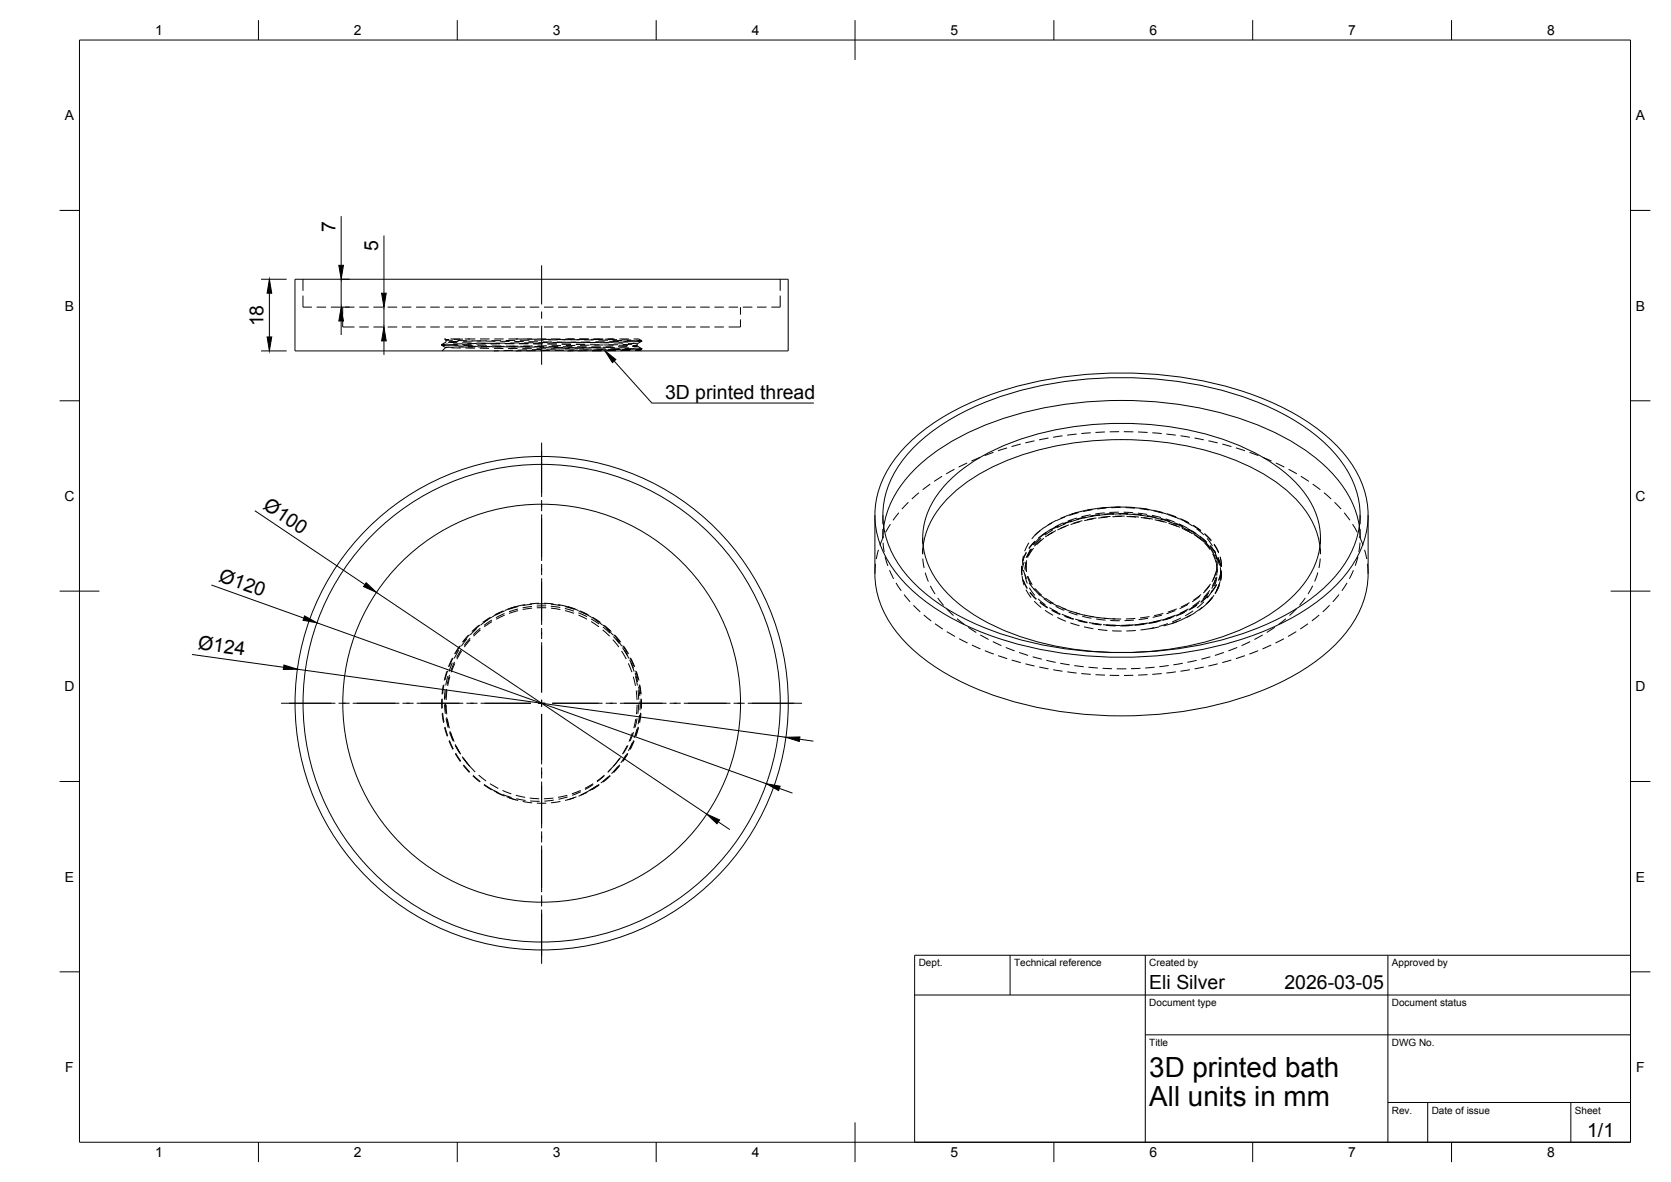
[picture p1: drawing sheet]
<svg xmlns="http://www.w3.org/2000/svg" width="420mm" height="297mm" viewBox="0 0 420 297" stroke-linecap="round" stroke-linejoin="round" font-family="sans-serif">
<!-- layer: Hidden -->
<g fill="none" stroke="#000" stroke-width=".25">
<path d="M76.2 74.3v2.9h2.2M76.2 70.2v2.9M79.6 77.2h2.4M83.2 77.2h2.4M86.2 77.2v1.9M86.8 77.2h2.3M90.3 77.2h2.4M93.9 77.2h2.4M97.5 77.2h2.4M101 77.2h2.4M104.6 77.2h2.4M108.2 77.2h2.4"/>
<path d="M111.8 77.2h2.4M115.3 77.2h2.4M118.9 77.2h2.4M122.5 77.2h2.4M126 77.2h2.4M129.6 77.2h2.4M133.2 77.2h2.4M136.8 77.2h2.3M140.3 77.2h2.4M143.9 77.2h2.4M147.5 77.2h2.4M151.1 77.2h2.3"/>
<path d="M154.6 77.2h2.4M158.2 77.2h2.4M161.8 77.2h2.4M165.4 77.2h2.3M168.9 77.2h2.4M172.5 77.2h2.4M176.1 77.2h2.4M179.6 77.2h2.4M183.2 77.2h2.4M186.2 77.2v1.9M186.8 77.2h2.4M190.4 77.2h2.3"/>
<path d="M196.2 74.3v2.9h-2.3M196.2 70.2v2.9M86.2 80.3v1.9h2.9M90.3 82.2h2.4M93.9 82.2h2.4M97.5 82.2h2.4M101 82.2h2.4M104.6 82.2h2.4M108.2 82.2h2.4M111.5 86.7l-.5 .1 2 .1M111.8 82.2h2.4M112.1 85.2h-.3l.4 .2v.5l-1.2 .7v.2l1 .5-.8 .9"/>
<path d="M112.6 86l2.4 .1M112.7 86.5l-1.7 .1 .7 .1M112.9 85.3l-.7 .1 1.6 .1M112.9 86.7l2.4 .1M113.3 85.2h2.4M113.5 87.4h2.4M114.1 87.3h-2.1l.3 .1M114.2 86.9l2.4 .1M115 86.6l-2.4 .1M115 85.6h2.4M115.3 85.8l-2.4 .1M115.3 82.2h2.4"/>
<path d="M116.2 86.1l2.4 .1M116.3 86.4l-2.4 .1M116.4 85.2l-2.4 .1M116.5 86.8l2.4 .1M116.9 85.2h1.3M117.1 87.5h2.3M117.6 87.2h-2.3M117.6 87.2h1.4M117.8 87h2.3M118.2 85.2h-.6M118.2 85.2h1.3M118.6 86.5l-2.4 .1"/>
<path d="M118.6 85.6l2.4 .1M118.8 85.7l-2.4 .1M118.9 82.2h2.4M119.6 87.2h-2M119.8 86.2l2.4 .1M119.9 86.3l-2.4 .1M120.1 86.9h2.3M120.1 87.2h2.4M120.6 87.5h2.4M120.7 85.2h2.4M121.3 87.1h2.4M122.2 86.5h-2.4"/>
<path d="M122.2 85.7l2.4 .1M122.4 85.6l-2.4 .1M122.5 82.2h2.4M123.2 87.1h-2.4M123.3 86.3h2.4M123.4 86.3h-2.3M123.6 86.9l2.4 .1M123.7 87.2h2.4M124.2 87.6h2.4M124.3 85.2h2.3M124.9 87.1l2.4 .1M125.4 88.1l-1.2 .1"/>
<path d="M125.8 86.4h-2.4M125.8 85.8h2.3M126 85.6h-2.4M126 82.2h2.4M126.8 87l-2.4 .1M126.9 86.3h2.4l-2.4 .1M127 86.2l-2.4 .1M127.2 87h2.4M127.3 87.2h2.4M127.8 87.6h2.4M127.8 85.2h2.4M128.5 87.2h4.7"/>
<path d="M129 88l-2.4 .1M129.3 85.8l2.4 .1M129.5 85.5l-2.4 .1M129.6 82.2h2.4M129.7 85.2h4.1M130.4 87h-2.4M130.6 86.2h-2.4M130.8 87l2.4 .1M131.1 88.2h-1.4M131.3 87.6h2.4M132 87.2l2.4 .1M132.5 87.9l-2.3 .1"/>
<path d="M132.6 85.2h2.4M132.9 86.3h-2.4l2.4 .1M132.9 85.9h2.4M133.1 85.5h-2.4M133.2 82.2h2.4M133.9 86.9l-2.3 .1M134 86.4l2.4 .1M134.2 86.1l-2.4 .1M134.3 87.1h2.4M134.4 87.2h2.4M134.7 88.1h-2.4M134.9 87.6l2.4 .1"/>
<path d="M135 85.2h2.4M135.6 87.3h2.4M136.1 87.8l-2.3 .1M136.2 85.3h2.4M136.5 86.3h-2.4M136.5 85.9h2.4M136.7 85.5h-2.4M136.8 82.2h2.3M137.5 86.9h-2.4M137.6 86.5h2.4M137.7 86.1h-2.3M137.9 87.1l2.4 .1"/>
<path d="M138 87.2h2.4M138.3 88.1h-2.4M138.5 87.7h2.4M138.6 85.2h2.3M139.2 87.3h2.4M139.7 87.7l-2.4 .1M139.7 85.3l2.4 .1M140 86.2h-2.4M140 86h2.4M140.3 85.4h-2.4M140.3 82.2h2.4M141.1 86.9h-2.4"/>
<path d="M141.2 86.5l2.4 .1M141.3 86l-2.4 .1M141.5 87.2h2.4M141.6 87.2h2.4M141.8 88l-2.3 .1M142 87.7h2.4M142.1 85.2h2.4M142.7 85.2h1.7M142.8 87.4h2.3M143.3 87.6l-2.4 .1M143.3 85.4h2.4M143.6 86.2h-2.4"/>
<path d="M143.6 86h2.4M143.8 85.4h-2.4M143.9 82.2h2.4M144.1 88.2h-1.4M144.7 86.8h-2.4M144.8 86.6h2.4M144.9 86h-2.4M145.1 87.2l2.3 .1M145.1 87.2h2.4M145.4 88h-2.4M145.6 85.2l2.4 .1M145.6 87.7h2.4"/>
<path d="M145.7 85.2h2.4M146.3 87.4h2.4M146.8 87.5l-2.3 .1M146.9 85.4h2.4M147.2 86.1l-2.4 .1M147.2 86.1h2.4M147.4 85.3h-2.4M147.5 82.2h2.4M147.7 88.1h-2.4M148.2 86.7l-2.4 .1M148.3 86.6l2.4 .1M148.4 85.9l-2.3 .1"/>
<path d="M148.6 87.3h2.4M148.7 87.2h2.4M149 87.9l-2.4 .1M149.2 85.3h2.4M149.2 87.8h2.4M149.3 85.2h2.4M149.9 87.4l2.4 .1M150.4 87.3l-2.4 .1M150.5 85.5h2.3M150.7 86.1h-2.3M150.7 86.1l2.4 .1M151 85.2l-2.4 .1"/>
<path d="M151.1 82.2h2.3M151.3 88.1h-2.4M151.3 88.1l-2.4 .1M151.8 86.7h-2.4M151.9 86.7h2.4M152 85.9h-2.4M152.2 87.3l2.4 .1M152.3 87.2h1.3M152.5 87.9h-2.3M152.8 85.3l2.3 .1M152.8 87.8h2.4M152.8 85.2h1.4"/>
<path d="M153.5 87.5l2.4 .1M153.6 87.2l-2 .1M153.6 87.2h.6M154 85.5l2.4 .1M154.2 85.2h-2M154.2 85.2h.3M154.3 86h-2.4M154.3 86.2h2.4M154.6 82.2h2.4M154.9 88h-2.4M154.9 88.1h-2.4M155.4 86.6l-2.4 .1"/>
<path d="M155.5 86.7l2.4 .1M155.6 85.8l-2.4 .1M155.7 85.2h2.4M155.8 87.4h2.4M156.1 87.8h-2.3M156.3 85.4l2.4 .1M156.3 87.8l2.4 .1M157.1 87.6h2.3M157.6 85.6l2.4 .1M157.8 87.1l-2.4 .1M157.9 86.3l2.2 .1M157.9 85.9l-2.4 .1"/>
<path d="M158.2 82.2h2.4M158.4 88.1h-2.3M158.4 87.9l-2.4 .1M158.9 86.5l-2.4 .1M159 86.9l1.2 .1-1.2 .1M159.2 85.7l-2.4 .1M159.3 85.2h1.3l.7 .4M159.4 87.5l1.9 .1-.4 .1M159.7 87.7l-2.4 .1M159.9 85.5l1.4 .1-.9 .1M159.9 87.9l1.1 .1h-1.4M160.6 87.7l.7 .1-1.7 .1"/>
<path d="M161 88l.2 .2M161.2 85.7l.1 .1-2.2 .1M161.3 85.6v.2l-1.1 .6v.6l1.1 .6v.2M161.3 87.8l-.3 .2M161.8 82.2h2.4M165.4 82.2h2.3M168.9 82.2h2.4M172.5 82.2h2.4M176.1 82.2h2.4M179.6 82.2h2.4M186.2 80.3v1.9h-3M236.9 119.7l-2 1.3"/>
<path d="M240 117.9l-2.1 1.2M243.2 116.3l-2.2 1.1M246.5 114.9l-2.2 1M249.8 113.7l-2.2 .8M253.2 112.6l-2.3 .7M256.6 111.6l-2.3 .6M260.1 110.8l-2.3 .5M263.6 110.1l-2.3 .4M267.1 109.5l-2.3 .4M270.7 109.1l-2.4 .3M274.3 108.8l-2.4 .2M277.8 108.5l-2.4 .2"/>
<path d="M281.4 108.5h-2.4M282.6 108.5h2.4M286.2 108.5l2.3 .2M289.7 108.8l2.4 .2M293.3 109.1l2.3 .3M296.8 109.5l2.4 .4M300.4 110.1l2.3 .4M303.8 110.8l2.4 .5M307.3 111.6l2.3 .6M310.8 112.6l2.2 .7M314.2 113.7l2.2 .8M317.5 114.9l2.2 1"/>
<path d="M320.8 116.3l2.1 1.1M324 117.9l2.1 1.2M327.1 119.7l2 1.3M220.9 138.2l-.6 2.3M222 129.5v2.2M222 136.4l.3 2.4M222.1 134.9l-.8 2.2M222.2 132.3l-.2 2.9v-2.3M222.5 139.9l.7 2.3M223.9 131.7l-1.2 2.1M226 128.8l-1.4 2M228.4 126.2l-1.6 1.7"/>
<path d="M231.1 123.8l-1.8 1.6M232 135.2v1.4M232 137.8v1.5M232.1 137.2l-.1 2M233.9 121.7l-1.9 1.4M257.3 139.7l-.1 2.3M258 138.8l-.9 2.2M258.1 138.9l-.9 2.2M258.7 136.4l-1 2.1M259.1 138l-.9 2.2M259.3 138.2l-1.3 2M259.4 137.9l-1 2.2"/>
<path d="M259.9 137.7l-1.3 2M260.2 134.5l-.8 .9M260.2 136l-1.5 1.8M260.3 136.1l-1.6 1.8M261.4 135.2l-1.6 1.8M261.5 133.4l-1.3 1.1M261.8 135.3l-1.7 1.7M261.8 135.7l-1.7 1.6M262.5 135.3l-1.8 1.5M262.5 132.6l-2.3 1.9M263 133.8l-1.9 1.4M263.1 133.9l-1.9 1.4"/>
<path d="M264.2 133l-1.9 1.4M264.5 131.4l-2 1.3M264.6 133.8l-.4 .3M264.7 133.2l-2 1.3M264.8 133.7l-2 1.3M265.5 133.4l-2.1 1.2M265.6 130.8l-2.1 1.1M266.2 132.1l-2.1 1.1M266.2 132.2l-2.1 1.1M267.4 131.4l-2.1 1M267.8 129.9l-2.2 1M267.9 131.6l-2.2 1"/>
<path d="M268.1 132.2l-2.2 1M268.8 131.9l-2.2 .9M269.4 129.2l-2.7 1.1M269.5 130.8l-2.2 .8M269.6 130.9l-2.3 .8M270.8 130.2l-2.3 .7M271.1 128.7l-1.7 .5M271.2 128.8l-2.3 .7M271.3 130.5l-2.3 .7M271.5 131.1l-2.3 .7M272.2 130.9l-2.3 .6M273 129.9l-2.3 .6"/>
<path d="M273 130l-2.3 .6M274.2 129.4l-2.3 .5M274.6 128l-5.2 1.2M274.7 128.1l-2.4 .5M274.8 129.7l-2.4 .5M275 130.4l-2.4 .4M275.7 130.2l-2.4 .4M276.5 129.3l-2.4 .4M276.6 129.5l-2.4 .3M277.8 128.9l-2.4 .3M278.1 127.5l-4.7 .7M278.2 127.7l-2.4 .2"/>
<path d="M278.3 129.3l-2.4 .2M278.5 129.9l-2.4 .3M279.2 129.8l-2.4 .2M279.3 127.5l-2.3 .2M280.1 129.1l-2.4 .1M280.1 129.2l-2.4 .1M280.4 129.7h2.4M280.5 127.4l2.4 .1M281.2 129l2.4 .1M281.3 129.2h2.4M281.3 128.7l-2.3 .1M281.7 127.4l-2.4 .1"/>
<path d="M281.8 127.5l-2.4 .1M281.9 129.1l-2.4 .1M282.1 129.8l-2.4 .1M282.5 128.7l2.4 .1M282.9 127.4l2.4 .2M283 127.6l2.3 .1M283.1 129.2l2.4 .1M283.3 129.8l2.3 .1M284 129.7l2.4 .2M284.1 127.5l2.4 .2M284.8 129.2l2.4 .2M284.9 129.3l2.4 .2"/>
<path d="M286.1 129l2.3 .3M286.4 127.7l2.4 .3M286.5 127.8l2.4 .4M286.6 129.5l2.4 .3M286.8 130.1l2.4 .3M287.5 130.1l2.4 .4M287.6 127.9l2.4 .4M288.4 129.6l2.3 .4M288.4 129.7l2.4 .5M289.6 129.5l2.3 .6M290 128.2l2.3 .6M290 128.4l2.4 .5"/>
<path d="M290.2 130.1l2.3 .5M290.3 130.6l2.4 .6M291 130.7l2.3 .6M291.1 128.6l2.3 .6M291.8 130.3l2.3 .7M291.9 130.5l2.3 .6M293.1 130.4l2.2 .8M293.4 129.1l2.3 .8M293.5 129.3l2.3 .8M293.6 131l2.2 .8M293.8 131.5l2.3 .8M294.5 131.7l2.2 .8"/>
<path d="M294.6 129.6l2.2 .9M295.3 131.4l2.2 .9M295.3 131.5l2.2 .9M296.4 131.6l2.2 1.1M296.8 130.3l2.1 1.1M296.9 130.5l2.1 1M296.9 132.3l2.1 1.1M297.2 132.7l2.1 1.1M297.8 133l2.1 1.1M297.8 131l2.1 1.2M298.5 132.8l2.1 1.2M298.6 133l2.1 1.2"/>
<path d="M299.6 133.3l1.9 1.4M299.6 133.9l.1 .2M300 132l1.9 1.3M300 134.1l1.9 1.4M300 132.1l2 1.4M300.3 134.4l2 1.4M300.9 132.9l1.8 1.5M300.9 134.8l1.9 1.4M301.6 134.7l1.8 1.5M301.6 134.8l1.8 1.6M302.4 135.5l1.6 1.8M302.8 136.3l1.5 1.9"/>
<path d="M302.9 134.1l1.6 1.6M302.9 134.2l1.7 1.8M303.2 136.6l1.6 1.7M303.5 135.3l1.4 2M303.7 137l1.5 1.9M304.2 137l1.4 1.9M304.3 137.2l1.4 2M304.6 138.3l1 2.1M304.9 139.2l.9 2.2M305.2 136.7l1.2 2.1M305.3 136.9l1.1 2.1M305.4 138.3l.5 2.3"/>
<path d="M305.5 139.3l1 2.1M305.8 139.9l.9 2.2M306.8 139.9l.3 2.3M330.1 121.7l1.9 1.4M331.9 137.2l.1 2M332 135.2v1.4M332 137.8v1.5M332.9 123.8l1.8 1.6M335.6 126.2l1.6 1.7M338 128.8l1.4 1.9M340.1 131.7l1.2 2.1M341.4 139.9l-.7 2.3"/>
<path d="M341.8 132.3l.2 2.9v-2.3M341.8 134.8l.9 2.2M342 136.4l-.3 2.4M342 129.5v2.2M343.1 138.2l.6 2.3M117.8 159.6l-1.5 1.8M118.1 159.5l-1.6 1.8M119.9 157.9l-1.7 1.7M120.4 157.1l-1.8 1.6M120.7 157.1l-1.8 1.6M120.8 157.9l-1.8 1.6M120.8 158.3l-1.7 1.6"/>
<path d="M122.7 155.7l-1.9 1.4M123.4 155.1l-2 1.3M123.7 155.1l-2 1.3M123.7 155.8l-2 1.3M123.7 156.2l-1.9 1.3M125.8 153.9l-2.1 1.2M126.6 153.5l-2.2 1M126.9 154.2l-2.2 1M126.9 153.5l-2.2 1M126.9 154.6l-2.1 1M129.7 152.4l-2.8 1M129.7 152.4l-2 .7"/>
<path d="M130.2 153l-2.2 .7M130.3 152.4l-2.3 .7M130.3 153.4l-2.3 .7M132 151.9l-2.3 .5M133.8 152.4l-2.4 .4M133.8 151.8l-2.4 .4M133.8 152.8l-2.4 .4M135 151.8h2.4M135 152.7h2.4M135.6 151.6l-2.4 .2M136.8 151.6l2.3 .2M137.3 152.3h-2.4"/>
<path d="M138.5 152.3l2.4 .4M138.5 151.8l2.4 .4M138.6 152.8l2.3 .4M140.3 151.9l2.4 .5M142 152.9l2.3 .7M142.1 152.4l2.3 .7M142.1 153.4l2.2 .7M142.7 152.4l2 .7M142.7 152.4l2.7 1M145.4 154l2.2 1M145.5 153.5l2.1 1M145.5 154.6l2.1 1"/>
<path d="M145.8 153.5l2.2 1M146.5 153.9l2.1 1.2M148.6 155.5l2 1.3M148.6 156.2l2 1.3M148.7 155.1l2 1.3M149 155.1l2 1.3M149.6 155.7l1.9 1.4M151.5 158.3l1.8 1.6M151.6 157.6l1.8 1.5M151.6 157.1l1.8 1.5M151.9 157.1l1.8 1.6M152.4 157.9l1.7 1.7"/>
<path d="M154.2 160l1.6 1.8M154.3 159.5l1.5 1.8M154.6 159.6l1.5 1.8M220.1 141.7l-.1 2.5M223.7 143.3l1 2.2M225.3 146.5l1.3 2M227.3 149.4l1.6 1.8M229.7 152.1l1.7 1.7M232 140.4l.4 2.3M232.3 154.5l1.8 1.5M232.6 143.9l.8 2.2M233.9 147.2l1.2 2.1"/>
<path d="M235.1 156.7l2 1.4M235.8 150.3l1.5 1.8M238.1 158.7l2 1.2M238.1 153l1.7 1.7M240.6 155.5l1.9 1.5M243.5 157.6l2 1.3M246.5 159.6l2.1 1.1M256.9 143.1v.1M256.9 142.2l.1 2.4M256.9 142.2l.1 2.3M257 144.8l.5 2.3M257.3 145.8l1 2.1"/>
<path d="M257.3 145.7l1 2.1M257.3 143.2l.8 2.2M257.5 141.3l-.5 2.3M257.7 144.3l.6 2.3M258 148.2l1.3 2M258 142.1v.5M258 141.3l.1 2.4M258.1 141.2l-.1 2.4M258.1 140.8l-.4 2.4M258.3 144.8l.9 2.1M258.5 144.8l1 2.1M258.7 146.5l1.5 1.8"/>
<path d="M258.8 147.7l1.4 1.9M258.9 148.9l1.6 1.7M259 148.8l1.6 1.7M259.9 147.9l1.6 1.8M260 151.1l1.8 1.6M260.3 147.9l1.6 1.7M261 150.5l1.9 1.5M261.1 149.1l1.9 1.5M261.5 151.4l1.9 1.4M261.5 151.3l2 1.4M262.4 150.4l2 1.4M262.8 153.4l2 1.2"/>
<path d="M262.9 150.3l2 1.3M263.8 152.7l2.1 1.2M264 151.2l2.1 1.2M264.4 153.4l2.2 1M264.5 153.3l2.1 1M265.4 152.4l2.2 1M265.8 155.2l2.2 .9M265.9 152.2l2.2 .9M267 154.4l2.2 .8M267.2 152.9l2.2 .8M267.7 154.9l2.2 .7M267.7 154.8l2.3 .7"/>
<path d="M268.7 153.8l2.3 .8M269.1 156.5l2.3 .7M269.2 153.6l2.3 .7M270.4 155.6l2.2 .6M270.5 154l2.3 .6M271.1 156l2.3 .5M271.1 155.9l2.4 .5M272.1 154.9l2.3 .5M272.6 157.5l2.3 .5M272.6 154.6l2.4 .4M273.8 156.4l2.4 .4M274 154.9l2.4 .3"/>
<path d="M274.6 156.7l2.3 .3M274.6 156.6l2.4 .3M275.6 155.6l2.4 .2M276.1 158.2l2.3 .2M276.2 155.2l2.3 .2M277.3 157l2.3 .1M277.6 155.4l2.9 .1M278.1 157.2l2.4 .1M278.2 157l2.4 .1M279.2 155.9l2.4 .1M279.6 157.1l1.6 .1M279.6 158.5l2.4 .1"/>
<path d="M279.6 157.1l2.1 .1M279.7 155.5h.8M280.5 155.5l1.4 .1M284.1 157.2l-2.4 .1M284.1 157.1l-2.4 .1M284.8 157.1l-2.4 .1M285.1 155.8l-2.4 .2M285.2 157l-2.3 .2M285.5 155.4l-2.4 .1M285.6 158.4l-2.4 .2M287.6 156.9l-2.4 .2M287.7 156.7l-2.4 .3"/>
<path d="M288.4 156.7l-2.4 .3M288.6 155.4l-2.3 .3M288.8 156.5l-2.4 .4M289 158l-2.2 .3M289 154.9l-2.3 .4M290.2 157.7l-1.2 .3M291.1 156.2l-2.3 .5M291.2 156l-2.3 .5M291.4 157.6l-2.4 .4M291.9 156l-2.4 .5M292.1 154.6l-2.3 .5M292.2 155.8l-2.3 .5"/>
<path d="M292.5 154.2l-2.3 .5M293.6 156.7l-2.2 .7M294.6 155.2l-2.3 .7M294.6 156.7l-2.1 .6M294.6 155.1l-2.3 .7M295.3 154.9l-2.3 .8M295.5 153.4l-2.2 .8M295.6 154.6l-2.2 .8M295.9 153l-2.3 .8M296.2 156.1l-1.6 .6M296.9 155.3l-2.1 1M297.3 155.6l-2.7 1.1"/>
<path d="M297.9 153.9l-2.2 .9M297.9 153.7l-2.2 1M298.5 153.4l-2.1 1.1M298.7 151.9l-2.1 1.1M298.8 153l-2.1 1.1M299.1 151.4l-2.1 1.1M299.4 154.6l-2.1 1M300 153.5l-2 1.3M300.5 154l-2.1 1.1M300.9 152.1l-2 1.2M301 151.9l-2 1.3M301.5 151.5l-2 1.3"/>
<path d="M301.7 149.8l-2 1.4M301.8 150.9l-2 1.5M302 149.4l-1.9 1.4M302.3 152.6l-1.9 1.4M302.7 151.2l-1.7 1.6M303.7 149.8l-1.8 1.6M303.8 151.4l-2.3 1.9M303.8 149.7l-1.8 1.5M304 148.9l-1.6 1.8M304.1 147.2l-1.5 1.8M304.2 148.3l-1.6 1.8M304.4 146.7l-1.5 1.9"/>
<path d="M304.8 150.2l-1 1.2M304.8 150l-1.6 1.8M304.9 148.3l-1.4 2M305.2 149.6l-1.4 1.8M305.6 145.8l-.9 2.1M305.7 144l-.9 2.2M305.7 145.1l-.9 2.2M305.8 143.5l-.8 2.2M305.9 147l-1.4 2M305.9 141.6v2.4M305.9 146.8l-1.3 2M306 145l-.6 2.3"/>
<path d="M306 142.6v.4M306 148.2l-.2 .3M306 142.3v-1.4l-.1 2M306 143l-.1 1.6M306 143v.8M306 141.7v.1M306 142.9v.5M306.2 140l.8 2.2M306.2 140.2l.8 2.3M306.6 146.8l-.6 1.4M306.6 147.2l-1.1 2.1M306.6 146.9l-1.1 2.2"/>
<path d="M306.8 146.1l-.8 2.1M306.8 140.1l.3 2.4v-.2M306.8 142.5l.2 2.4M306.9 143.3l-.1 2.4M307 143.6l-.6 2.4M307 143.4l-.6 2.3M307.1 143.6l-.2 2.4M307.1 143.4l-.2 2.4M307.1 143.9v.1M317.5 159.6l-2.1 1.1M320.5 157.6l-2 1.3M323.3 155.5l-1.8 1.4"/>
<path d="M325.9 158.7l-2 1.2M325.9 153l-1.7 1.7M328.2 150.3l-1.5 1.8M328.9 156.7l-2 1.4M330.1 147.2l-1.2 2.1M331.3 143.9l-.7 2.2M331.7 154.5l-1.8 1.5M332 140.4l-.4 2.3M334.3 152.1l-1.7 1.7M336.7 149.4l-1.6 1.8M338.7 146.5l-1.3 2M340.3 143.3l-1 2.1"/>
<path d="M343.9 141.7l.1 2.5M111.1 175.7v2.4M111.2 179.3l.3 2.3M111.2 175.6v2.4M111.3 179.1l.3 2.4M111.5 172.2l-.4 2.3M111.6 172l-.3 2.4M111.8 177l.2 2.4M111.9 173.4l-.1 2.4M112 176.7l.2 2.4M112.2 177.1l.1 2.4M112.3 173.1l-.3 2.4"/>
<path d="M112.4 168.7l-.7 2.3M112.4 173.6l-.2 2.3M112.5 168.6l-.6 2.3M112.6 169.9l-.5 2.4M113 169.6l-.5 2.4M113.1 170.1l-.5 2.3M113.7 166.5l-.8 2.3M113.7 165.4l-.9 2.2M113.9 165.3l-1 2.2M114.3 166.3l-.9 2.2M114.4 166.7l-.9 2.2M115.4 163.4l-1.2 2.1"/>
<path d="M115.6 162.4l-1.3 2M115.8 162.2l-1.3 2.1M116 163.2l-1.2 2M116.1 163.6l-1.2 2.1M117.4 160.5l-1.4 1.9M118.2 160.4l-1.5 1.8M118.2 160.7l-1.4 1.9M154.1 160.7l1.5 1.9M154.9 160.5l1.4 1.9M156.3 163.6l1.2 2M156.5 162.7l1.3 2M156.5 162.2l1.3 2"/>
<path d="M156.8 162.4l1.3 2M157 163.4l1.1 2.1M158 166.7l.9 2.2M158.3 165.8l1 2.2M158.4 165.3l1 2.1M158.6 165.4l1 2.2M158.6 166.5l.8 2.3M159.2 170.1l.6 2.3M159.7 169.1l.6 2.3M159.8 169.9l.5 2.4M159.8 168.6l.7 2.2M160 173.6l.2 2.3"/>
<path d="M160 168.7l.7 2.3M160.2 177.1l-.2 2.4M160.4 173.4l.2 2.4M160.6 172.5l.3 2.4M160.6 177l-.2 2.4M160.7 172l.4 2.4M160.8 179.7l-.4 2.3M160.9 172.2l.3 2.3M161 176.1l-.1 2.4M161.1 179.1l-.4 2.4M161.1 175.6v2.3M161.2 179.3l-.4 2.3"/>
<path d="M161.3 175.7v2.4M241.2 160.5l2.1 1.1M244.4 162.1l2.1 1M247.6 163.5l2.3 .9M249.6 161.2l2.2 1M251 164.8l2.2 .7M252.9 162.7l2.2 .9M254.4 165.9l2.3 .6M256.2 164l2.3 .7M257.8 166.8l2.3 .6M259.7 165l2.3 .7M261.3 167.6l2.3 .5"/>
<path d="M263.1 165.9l2.3 .6M264.8 168.3l2.4 .4M266.6 166.7l2.3 .4M268.4 168.8l2.3 .3M270.1 167.3l2.4 .3M271.9 169.3l2.4 .2M273.7 167.7l2.4 .2M275.5 169.6l2.3 .1M277.2 167.9l2.4 .1M279 169.7h2.4M280.8 168.1h2.4M285 169.7h-2.4"/>
<path d="M286.8 167.9l-2.4 .1M288.5 169.5l-2.3 .2M290.3 167.7l-2.3 .2M292.1 169.3l-2.4 .2M293.9 167.2l-2.4 .3M295.7 168.8l-2.4 .3M297.4 166.7l-2.4 .4M299.2 168.3l-2.4 .4M300.9 165.9l-2.3 .5M302.7 167.6l-2.3 .5M304.3 165l-2.3 .7M306.2 166.8l-2.4 .6"/>
<path d="M307.7 164l-2.2 .7M309.6 165.9l-2.3 .6M311.1 162.7l-2.2 .9M313 164.8l-2.3 .7M314.3 161.2l-2.1 1M316.4 163.5l-2.3 .9M319.6 162.1l-2.1 1M322.8 160.5l-2.1 1.1M111.8 182.8l.7 2.3M111.9 182.7l.7 2.2M112.2 180.5l.5 2.4M112.3 180.3l.5 2.3"/>
<path d="M112.5 180.7l.5 2.3M112.9 186.2l1 2.1M113 186.1l1 2.1M113.1 184l.8 2.2M113.1 183.7l.8 2.3M113.3 184.2l.9 2.2M114.4 187.1l1.2 2M114.4 187.3l1.2 2M114.5 189.4l1.3 2M114.6 189.3l1.2 2M114.7 187.5l1.2 2M116.2 190.1l1.4 1.9"/>
<path d="M116.3 190.3l1.9 2.3M116.5 192.3l1.5 1.8M116.5 190.5l1.7 2.1M116.5 192.2l1.6 1.8M118.2 192.6l1.3 1.4M118.9 195l1.8 1.5M119 194.8l1.8 1.6M120.4 194.8l1.8 1.5M121.6 197.2l2.1 1.3M121.7 197.1l2.5 1.6M123.2 196.9l2.1 1.2M124.2 198.7l1.1 .5"/>
<path d="M124.2 198.7l2.1 1.1M124.7 199.1l2.2 1M126.3 198.6l2.3 .9M126.4 199.7l2.3 .7M129.7 199.8l2.3 .6M142.6 199.9l-2.3 .5M146 198.6l-2.2 .9M146 199l-2.1 .9M147.6 199.1l-2.1 1M148.2 198.7l-2.2 1.1M149.1 197.2l-2 1.2M149.1 196.9l-2 1.2"/>
<path d="M150.1 197.5l-1.9 1.2M150.6 197.1l-2.4 1.6M150.7 197.2l-2 1.3M151.9 194.9l-1.8 1.6M152 194.8l-1.9 1.5M152.9 195.2l-1.8 1.6M153.4 194.8l-1.8 1.6M153.4 195l-1.8 1.5M153.6 193.2l-.8 .9M154.2 192.6l-1.3 1.4M155.3 192.7l-1.5 1.7M155.8 192.2l-1.6 1.8"/>
<path d="M155.9 190.5l-1.7 2.1M155.9 192.3l-1.6 1.8M156 190.3l-1.8 2.3M157.4 189.7l-1.3 2M157.7 187.4l-1.2 2.1M157.8 189.3l-1.3 1.9M157.9 189.4l-1.3 2M157.9 187.3l-1.2 2M159 184.1l-.8 2.3M159 186.5l-1 2.2M159.3 184l-.9 2.2M159.4 186l-1 2.2"/>
<path d="M159.4 186.2l-.9 2.2M159.9 180.7l-.6 2.3M160.2 183.2l-.8 2.2M160.2 180.5l-.5 2.4M160.5 182.6l-.7 2.3M160.5 182.8l-.6 2.3M127.4 200.2l2.3 .8M128 200.5l2.3 .7M129.8 200.7l2.3 .5M131.4 201.4l2.4 .3M133.2 200.6l2.4 .1M133.3 201.3l2.4 .1"/>
<path d="M135 201.8h2.4M139.1 200.6l-2.3 .1M139.3 201.1l-2.4 .2M140.9 201.4l-2.3 .3M142.7 200.3l-2.3 .6M144.4 200.5l-2.3 .7M144.9 200.2l-2.2 .8"/>
</g>
<!-- layer: Visible -->
<g fill="none" stroke="#000" stroke-width=".25">
<path d="M74.2 70.2h124v18h-124zM228.1 111.8a58.4 58.4 0 0 1 23.3-13.4 102.5 102.5 0 0 1 64.7 1.2 52.6 52.6 0 0 1 21.7 14.3 22.6 22.6 0 0 1 4.2 24.6 37.5 37.5 0 0 1-16.2 16.2 87 87 0 0 1-39.8 10.4 94.2 94.2 0 0 1-44.8-8.7 42.1 42.1 0 0 1-18.1-15.7 22 22 0 0 1 1.4-24.7zM229.8 112.4a58.1 58.1 0 0 1 26-14.1 99.4 99.4 0 0 1 59.2 2.3 50.9 50.9 0 0 1 21 13.8 21.8 21.8 0 0 1 4 23.8 36.3 36.3 0 0 1-15.6 15.7 86.9 86.9 0 0 1-42.4 10.1 86.9 86.9 0 0 1-42.4-10.1 36.3 36.3 0 0 1-15.7-15.7 21.2 21.2 0 0 1 2.5-21.8zM220 129.5v14.7a25.4 25.4 0 0 0 8.5 18 63.6 63.6 0 0 0 29.4 14.9 102.6 102.6 0 0 0 58.8-3.3 52.8 52.8 0 0 0 20.7-13.6 24.6 24.6 0 0 0 6.6-16v-14.7M222.2 132.3a26.9 26.9 0 0 1 9.7-16.2 64.8 64.8 0 0 1 28-13 98.4 98.4 0 0 1 57.1 4 48 48 0 0 1 20.3 14.7 23.9 23.9 0 0 1 4.5 10.5M232.1 137.2a22.1 22.1 0 0 1 7.9-13.6 54.9 54.9 0 0 1 26.3-11.7 80.3 80.3 0 0 1 47.5 5.1 35.7 35.7 0 0 1 15.6 13 18.7 18.7 0 0 1 2.5 7.2M238.5 121a51.4 51.4 0 0 1 24.7-12.5 81.7 81.7 0 0 1 49.1 3.7 38 38 0 0 1 16.1 12.2 18.1 18.1 0 0 1-1.4 23.3 43.8 43.8 0 0 1-20.3 12.5 81.8 81.8 0 0 1-54.9-2.1 38 38 0 0 1-16.1-12.1 18.1 18.1 0 0 1 1.3-23.4z"/>
<circle cx="136.2" cy="176.7" r="60"/>
<circle cx="136.2" cy="176.7" r="62"/>
<circle cx="136.2" cy="176.7" r="50"/>
</g>
<!-- layer: BORDER -->
<g fill="none" stroke="#000" stroke-width=".25">
<path d="M20 10.1h390v276.9h-390zM65 5.1v5M115 5.1v5M165 5.1v5M215 5.1v10M265 5.1v5M315 5.1v5M365 5.1v5M15 52.9h5M410 52.9h5M15 100.7h5M410 100.7h5"/>
<path d="M15 148.6h10M405 148.6h10M15 196.4h5M410 196.4h5M15 244.2h5M410 244.2h5M65 287v5M115 287v5M165 287v5M215 282.1v9.9M265 287v5M315 287v5"/>
<path d="M365 287v5"/>
</g>
<!-- layer: TITLEBLOCK -->
<path d="M230 240.1h180v46.9h-180zM230 250h180M254 240.1v9.9M288 240.1v46.9M349 240.1v46.9M288 260.1h122M349 277.1h61M359 277.1v9.9M395 277.1v9.9" fill="none" stroke="#000" stroke-width=".25"/>
<!-- layer: Smart Centers -->
<g fill="none" stroke="#000" stroke-width=".25">
<path d="M136.2 66.7v9.8M136.2 78.3v1.8M136.2 81.9v9.8M136.2 111.2v13.7M136.2 125.7v2.8M136.2 129.3v11.7M136.2 141.7v2.8M136.2 145.3v11.7M136.2 157.8v2.8M70.7 176.7h13.6M85.1 176.7h2.8M88.7 176.7h11.7"/>
<path d="M101.2 176.7h2.8M104.8 176.7h11.7M117.3 176.7h2.8M120.8 176.7h12.7M135.3 176.7h1.8M136.2 161.4v12.6M136.2 175.8v1.8M136.2 179.4v12.7M138.9 176.7h12.6M152.3 176.7h2.8M155.9 176.7h11.7M168.4 176.7h2.8"/>
<path d="M171.9 176.7h11.8M184.4 176.7h2.8M188 176.7h13.7M136.2 192.9v2.7M136.2 196.4v11.7M136.2 208.9v2.8M136.2 212.5v11.7M136.2 225v2.8M136.2 228.6v13.6"/>
</g>
<!-- layer: FD_Dimensions -->
<g fill="none" stroke="#000" stroke-width=".25">
<path d="M85.8 54.3v12.4M96.5 59.2v14.5M65.6 70.2h6.5M67.7 73.7v11M85.7 77.2h2.2M85.7 70.2h2.2M85.8 70.2v7M96.5 77.2v5M65.6 88.2h6.5M85.8 80.7v3.5M96.5 85.7v3.5M64.1 128.3l27.7 18.6"/>
<path d="M53.1 147l23.3 8.3M79.7 156.5l113 40.4M94.7 148.9l83 55.7M48.3 164.5l23 3.2M74.8 168.2l122.8 17.1M196 198.1l3.3 1.2M201 185.8l3.5 .5M180.6 206.5l2.9 2"/>
</g>
<path d="M67.7 70.2l.6 3.5h-1.1zM85.2 66.7h1.2l-.6 3.5zM95.9 73.7h1.2l-.6 3.5zM67.2 84.7h1.1l-.6 3.5zM85.8 77.2l.6 3.5h-1.2zM96.5 82.2l.6 3.5h-1.2zM76.6 154.8l3.1 1.7-3.5-.6zM92.1 146.4l2.6 2.5-3.3-1.5zM71.4 167.1l3.4 1.1-3.6 .1zM192.7 196.9l3.5 .7-.4 1.1zM197.6 185.3l3.5-.1-.1 1.1zM177.7 204.6l3.2 1.4-.6 1z" fill="#000" stroke="#000" stroke-width=".25"/>
<!-- layer: Leaders -->
<path d="M152.1 88.1l2.8 2.2-.9 .8z" fill="#000" stroke="#000" stroke-width=".25"/>
<path d="M154.4 90.7l9.5 10.6h40.7" fill="none" stroke="#000" stroke-width=".25"/>
<g font-size="7">
<text x="289" y="270.6">3D printed bath</text>
<text x="289" y="278.1">All units in mm</text>
</g>
<g font-size="4.9">
<text x="84.4" y="58.2" transform="rotate(-90 84.4 58.2)">7</text>
<text x="95.1" y="63.1" transform="rotate(-90 95.1 63.1)">5</text>
<text x="66.3" y="82" transform="rotate(-90 66.3 82)">18</text>
<text x="167.2" y="100.3">3D printed thread</text>
<text x="65.9" y="127.7" transform="rotate(34 65.9 127.7)">Ø100</text>
<text x="54.8" y="146" transform="rotate(20 54.8 146)">Ø120</text>
<text x="49.7" y="163.1" transform="rotate(8 49.7 163.1)">Ø124</text>
<text x="289" y="248.5">Eli Silver</text>
<text x="323" y="248.5">2026-03-05</text>
<text x="399.1" y="285.7">1/1</text>
</g>
<g font-size="3.5">
<text x="39" y="8.8">1</text>
<text x="89" y="8.8">2</text>
<text x="139" y="8.8">3</text>
<text x="189" y="8.8">4</text>
<text x="239" y="8.8">5</text>
<text x="289" y="8.8">6</text>
<text x="339" y="8.8">7</text>
<text x="389" y="8.8">8</text>
<text x="16.3" y="30.2">A</text>
<text x="411.3" y="30.2">A</text>
<text x="16.3" y="78">B</text>
<text x="411.3" y="78">B</text>
<text x="16.2" y="125.9">C</text>
<text x="411.2" y="125.9">C</text>
<text x="16.2" y="173.7">D</text>
<text x="411.2" y="173.7">D</text>
<text x="16.3" y="221.6">E</text>
<text x="411.3" y="221.6">E</text>
<text x="16.4" y="269.4">F</text>
<text x="411.4" y="269.4">F</text>
<text x="39" y="290.8">1</text>
<text x="89" y="290.8">2</text>
<text x="139" y="290.8">3</text>
<text x="189" y="290.8">4</text>
<text x="239" y="290.8">5</text>
<text x="289" y="290.8">6</text>
<text x="339" y="290.8">7</text>
<text x="389" y="290.8">8</text>
</g>
<g font-size="2.5">
<text x="231" y="242.9">Dept.</text>
<text x="255" y="242.9">Technical reference</text>
<text x="289" y="242.9">Created by</text>
<text x="350" y="242.9">Approved by</text>
<text x="289" y="252.8">Document type</text>
<text x="350" y="252.8">Document status</text>
<text x="289" y="262.9">Title</text>
<text x="350" y="262.9">DWG No.</text>
<text x="350" y="279.9">Rev.</text>
<text x="360" y="279.9">Date of issue</text>
<text x="396" y="279.9">Sheet</text>
</g>
</svg>
